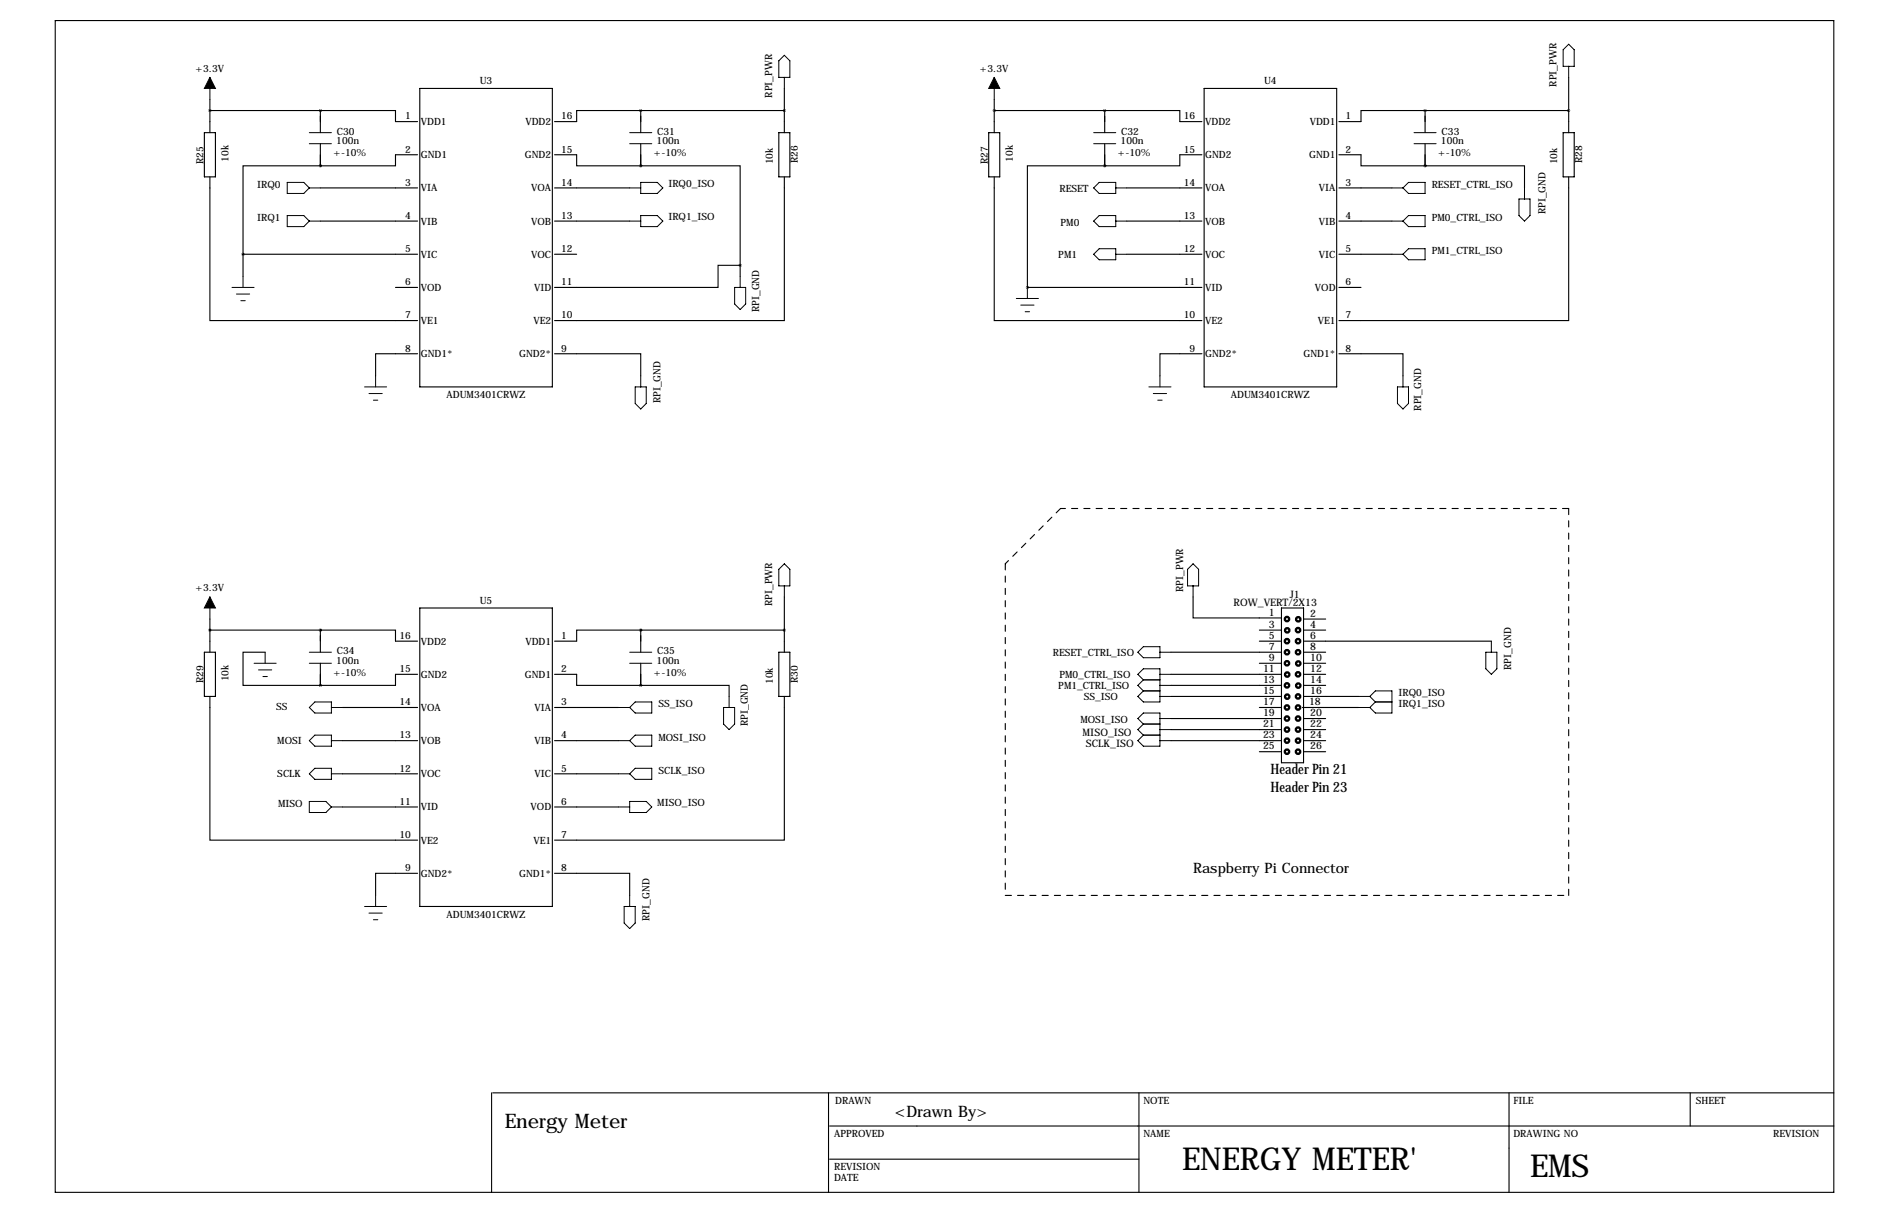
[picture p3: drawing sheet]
<svg xmlns="http://www.w3.org/2000/svg" width="432mm" height="279mm" viewBox="0 0 432 279" stroke-linecap="round" stroke-linejoin="round" font-family="sans-serif">
<g fill="none" stroke="#000" stroke-width=".25">
<path d="M12.7 4.7h408.9v269.3h-408.9zM360.7 17.8v12.7M47 30.5h2.5v10.1h-2.5zM48.3 22.9v7.6M48.3 25.4h25.4M73.7 25.4h.1M73.7 38.1h.1M73.7 25.4h17.2v2.5h5.1M73.7 38.1h-17.8v20.3M73.7 25.4v5.1M73.7 33v5.1M96 35.6h-5.1v2.5h-17.2"/>
<path d="M96.5 20.3h30.5v68.6h-30.5zM127.5 35.6h5.1v2.5h14.7M147.3 25.4h.1M147.3 38.1h.1M147.3 25.4h-14.7v2.5h-5.1M147.3 38.1h22.9v22.9M147.3 25.4v5.1M147.3 33v5.1M147.3 25.4h33M179.1 30.5h2.5v10.1h-2.5zM180.3 25.4v5.1M180.3 20.3v5.1"/>
<path d="M227.3 30.5h2.6v10.1h-2.6zM228.6 22.9v7.6M228.6 25.4h25.4M254 25.4h.1M254 38.1h.1M254 25.4h17.3v2.5h5.1M254 38.1h-17.8v27.9M254 25.4v5.1M254 33v5.1M276.4 35.6h-5.1v2.5h-17.3M276.9 20.3h30.4v68.6h-30.4zM307.8 35.6h5.1v2.5h14.8"/>
<path d="M327.7 25.4h.1M327.7 38.1h.1M327.7 25.4h-14.8v2.5h-5.1M327.7 38.1h22.8v5.1M327.7 25.4v5.1M327.7 33v5.1M327.7 25.4h33M359.4 30.5h2.5v10.1h-2.5zM48.3 40.6v33.1h47.7M55.9 58.4h40.1M55.9 58.4v5.1M73.7 43.2h22.3"/>
<path d="M73.7 50.8h22.3M127.5 43.2h17.3M127.5 50.8h17.3M127.5 58.4h5.1M180.3 40.6v33.1h-52.8M228.6 40.6v33.1h47.8M259.1 43.2h17.3M259.1 50.8h17.3M259.1 58.4h17.3M307.8 43.2h12.2M307.8 50.8h12.2M307.8 58.4h12.2"/>
<path d="M360.7 40.6v33.1h-52.9M90.9 66h5.1M170.2 61h-5.1v5h-37.6M170.2 61v2.5M236.2 66h.1M236.2 66h40.2M307.8 66h5.1M96 81.3h-9.6v5.1M127.5 81.3h19.8v5.1M276.4 81.3h-9.7v5.1M307.8 81.3h14.8v5.1M96.5 139.7h30.5v68.6h-30.5z"/>
<path d="M180.3 137.2v12.7M274.3 137.2v4.8h20.3M294.6 139.7h5.1v35.6h-5.1zM47 149.9h2.5v10.1h-2.5zM48.3 142.2v7.7M48.3 144.8h25.4M61 149.9h-5.1v7.6h17.8M73.7 144.8h.1M73.7 157.5h.1M73.7 144.8h17.2v2.5h5.1M73.7 144.8v5.1M73.7 152.4v5.1"/>
<path d="M96 154.9h-5.1v2.6h-17.2M127.5 154.9h5.1v2.6h14.7M147.3 144.8h.1M147.3 157.5h.1M147.3 144.8h-14.7v2.5h-5.1M147.3 157.5h20.3v2.5M147.3 144.8v5.1M147.3 152.4v5.1M147.3 144.8h33M179.1 149.9h2.5v10.1h-2.5zM269.2 154.9h25.4M269.2 149.9h25.4"/>
<path d="M269.2 157.5h25.4M289.6 147.3h5M289.6 144.8h5M289.6 152.4h5M299.7 147.3h43.2M299.7 154.9h5.1M299.7 149.9h5.1M299.7 142.2h5.1M299.7 144.8h5.1M299.7 152.4h5.1M299.7 157.5h5.1M48.3 160v33h47.7"/>
<path d="M78.7 162.6h17.3M78.7 170.2h17.3M78.7 177.8h17.3M127.5 162.6h14.7M127.5 170.2h14.7M127.5 177.8h14.7M180.3 160v33h-52.8M269.2 170.2h25.4M269.2 160h25.4M269.2 165.1h25.4M269.2 167.6h25.4M289.6 162.6h5"/>
<path d="M289.6 172.7h5M299.5 162.6h12.9M299.7 170.2h5.1M299.7 160h12.7M299.7 165.1h5.1M299.7 167.6h5.1M299.7 172.7h5.1M78.7 185.4h17.3M127.5 185.4h14.7M96 200.7h-9.6v5M127.5 200.7h17.3v5M113 251.1v22.9"/>
<path d="M113.3 251.1h308.3M190.5 251.1v22.9M190.8 258.7h230.8M261.9 251.1v22.9M347 251.1v22.9M388.6 251.1v7.6M190.8 266.3h71.1"/>
</g>
<path d="M243.8 116.8l-12.7 12.7M360.7 116.8h-116.9M231.1 129.5v76.2M231.1 205.7h129.6M360.7 205.7v-88.9" fill="none" stroke="#000" stroke-width=".25" stroke-dasharray="1.4 1.4"/>
<g fill="none" stroke="#000" stroke-width=".23">
<path d="M48.3 17.8v5.1M179.1 14l1.2-1.3 1.3 1.3v3.8h-2.5zM180.3 17.8v2.5M228.6 17.8v5.1M359.4 11.4l1.3-1.2 1.2 1.2v3.8h-2.5zM360.7 15.2v2.6M71.1 30.5h5.1M71.1 33h5.1M144.8 30.5h5.1M144.8 33h5.1M251.5 30.5h5M251.5 33h5"/>
<path d="M325.1 30.5h5.1M325.1 33h5.1M66 41.9h3.8l1.3 1.3-1.3 1.2h-3.8zM66 49.5h3.8l1.3 1.3-1.3 1.3h-3.8zM71.1 43.2h2.6M71.1 50.8h2.6M144.8 43.2h2.5M144.8 50.8h2.5M147.3 41.9h3.8l1.3 1.3-1.3 1.2h-3.8zM147.3 49.5h3.8l1.3 1.3-1.3 1.3h-3.8zM251.5 50.8l1.2-1.3h3.8v2.6h-3.8zM251.5 58.4l1.2-1.2h3.8v2.5h-3.8z"/>
<path d="M252.7 41.9h3.8v2.5h-3.8l-1.2-1.2zM256.5 43.2h2.6M256.5 50.8h2.6M256.5 58.4h2.6M320 43.2h2.6M320 50.8h2.6M320 58.4h2.6M322.6 50.8l1.2-1.3h3.9v2.6h-3.9zM322.6 58.4l1.2-1.2h3.9v2.5h-3.9zM323.8 41.9h3.9v2.5h-3.9l-1.2-1.2zM349.2 45.7h2.6v3.8l-1.3 1.3-1.3-1.3zM350.5 43.2v2.5"/>
<path d="M53.3 66h5.1M54.4 67.6h3M55.4 69.1h1M55.9 63.5v2.5M168.9 66h2.5v3.8l-1.2 1.3-1.3-1.3zM170.2 63.5v2.5M233.7 68.6h5.1M234.7 70.1h3M235.7 71.6h1M236.2 66v2.6M83.8 88.9h5.1M84.8 90.4h3.1"/>
<path d="M85.9 91.9h1M86.4 86.4v2.5M146 88.9h2.6v3.8l-1.3 1.3-1.3-1.3zM147.3 86.4v2.5M264.2 88.9h5M265.2 90.4h3M266.2 91.9h1M266.7 86.4v2.5M321.3 88.9h2.5v3.8l-1.2 1.3-1.3-1.3zM322.6 86.4v2.5M48.3 137.2v5M179.1 130.8l1.2-1.3 1.3 1.3v3.8h-2.5z"/>
<path d="M180.3 134.6v2.6M273 130.8l1.3-1.3 1.3 1.3v3.8h-2.6zM274.3 134.6v2.6M58.4 152.4h5.1M59.4 153.9h3.1M60.5 155.4h1M61 149.9v2.5M71.1 149.9h5.1M71.1 152.4h5.1M144.8 149.9h5.1M144.8 152.4h5.1M261.6 149.9l1.3-1.3h3.8v2.5h-3.8z"/>
<path d="M262.9 156.2l-1.3-1.3 1.3-1.2h3.8v7.6h-3.8l-1.3-1.3 1.3-1.2M262.9 158.8h3.8M262.9 156.2h3.8M262.9 156.2l-1.3 1.3 1.3 1.3M266.7 149.9h2.5M266.7 154.9h2.5M266.7 157.5h2.5M341.6 149.9h2.6v3.8l-1.3 1.2-1.3-1.2zM342.9 147.3v2.6M71.1 162.6l1.3-1.3h3.8v2.5h-3.8zM72.4 168.9h3.8v2.5h-3.8l-1.3-1.2zM72.4 176.5h3.8v2.6h-3.8l-1.3-1.3z"/>
<path d="M76.2 162.6h2.5M76.2 170.2h2.5M76.2 177.8h2.5M142.2 162.6h2.6M142.2 170.2h2.6M142.2 177.8h2.6M144.8 162.6l1.2-1.3h3.9v2.5h-3.9zM144.8 170.2l1.2-1.3h3.9v2.5h-3.9zM144.8 177.8l1.2-1.3h3.9v2.6h-3.9zM166.4 162.6h2.5v3.8l-1.3 1.2-1.2-1.2zM167.6 160v2.6M262.9 166.4l-1.3-1.3 1.3-1.3h3.8v7.6h-3.8l-1.3-1.2 1.3-1.3"/>
<path d="M262.9 168.9h3.8M262.9 166.4h3.8M262.9 166.4l-1.3 1.2 1.3 1.3M266.7 170.2h2.5M266.7 165.1h2.5M266.7 160h2.5M266.7 167.6h2.5M312.4 162.6h2.6M312.4 160h2.6M315 160l1.2-1.2h3.8v5h-3.8l-1.2-1.2M315 160l1.2 1.3M316.2 161.3h3.8"/>
<path d="M316.2 161.3l-1.2 1.3M71.1 184.1h3.8l1.3 1.3-1.3 1.3h-3.8zM76.2 185.4h2.5M142.2 185.4h2.6M144.8 184.1h3.8l1.3 1.3-1.3 1.3h-3.8zM83.8 208.3h5.1M84.8 209.8h3.1M85.9 211.3h1M86.4 205.7v2.6M143.5 208.3h2.5v3.8l-1.2 1.3-1.3-1.3zM144.8 205.7v2.6"/>
</g>
<g fill="none" stroke="#000" stroke-width="1">
<circle cx="295.9" cy="149.9" r=".25"/>
<circle cx="295.9" cy="147.3" r=".25"/>
<circle cx="295.9" cy="152.4" r=".25"/>
<circle cx="295.9" cy="157.5" r=".25"/>
<circle cx="295.9" cy="142.2" r=".25"/>
<circle cx="296" cy="155" r=".25"/>
<circle cx="296" cy="144.8" r=".25"/>
<circle cx="298.5" cy="147.3" r=".25"/>
<circle cx="298.5" cy="149.9" r=".25"/>
<circle cx="298.5" cy="144.8" r=".25"/>
<circle cx="298.5" cy="154.9" r=".25"/>
<circle cx="298.5" cy="142.3" r=".25"/>
<circle cx="298.5" cy="157.5" r=".25"/>
<circle cx="298.5" cy="152.5" r=".25"/>
<circle cx="295.9" cy="170.2" r=".25"/>
<circle cx="295.9" cy="165.1" r=".25"/>
<circle cx="295.9" cy="162.6" r=".25"/>
<circle cx="295.9" cy="172.7" r=".25"/>
<circle cx="295.9" cy="167.6" r=".25"/>
<circle cx="296" cy="160.1" r=".25"/>
<circle cx="298.5" cy="160" r=".25"/>
<circle cx="298.5" cy="165.1" r=".25"/>
<circle cx="298.5" cy="170.2" r=".25"/>
<circle cx="298.5" cy="172.7" r=".25"/>
<circle cx="298.5" cy="162.6" r=".25"/>
<circle cx="298.5" cy="167.6" r=".25"/>
</g>
<path d="M48.3 17.8l1.2 2.5h-2.5zM228.6 17.8l1.3 2.5h-2.6zM48.3 137.2l1.2 2.5h-2.5z" fill="#000" stroke="#000" stroke-width=".23"/>
<path d="M73.6 25.4a.05 .05 0 0 0 .1 0 .05 .05 0 0 0-.1 0zM48.2 25.4a.05 .05 0 0 0 .1 0 .05 .05 0 0 0-.1 0zM73.6 38.1a.05 .05 0 0 0 .1 0 .05 .05 0 0 0-.1 0zM73.6 144.8a.05 .05 0 0 0 .1 0 .05 .05 0 0 0-.1 0zM48.2 144.8a.05 .05 0 0 0 .1 0 .05 .05 0 0 0-.1 0zM73.6 157.5a.05 .05 0 0 0 .1 0 .05 .05 0 0 0-.1 0zM180.3 144.8a.05 .05 0 0 0 .1 0 .05 .05 0 0 0-.1 0zM327.6 25.4a.05 .05 0 0 0 .1 0 .05 .05 0 0 0-.1 0zM327.6 38.1a.05 .05 0 0 0 .1 0 .05 .05 0 0 0-.1 0zM180.3 25.4a.05 .05 0 0 0 .1 0 .05 .05 0 0 0-.1 0z" fill="#000" stroke="#000" stroke-width=".63"/>
<g font-size="7.3">
<text x="271.8" y="268.9">ENERGY METER'</text>
<text x="351.8" y="270.5">EMS</text>
</g>
<text font-size="4.6" x="116.1" y="259.2">Energy Meter</text>
<text font-size="3.6" x="205.7" y="256.7">&lt;Drawn By&gt;</text>
<g font-size="3.3">
<text x="292.1" y="177.8">Header Pin 21</text>
<text x="292.1" y="181.9">Header Pin 23</text>
<text x="274.3" y="200.7">Raspberry Pi Connector</text>
</g>
<g font-size="2.4">
<text x="296.5" y="137.4">J1</text>
<text x="283.6" y="139.1">ROW_VERT/2X13</text>
<text x="291.8" y="141.5">1</text>
<text x="301.2" y="141.7">2</text>
<text x="291.8" y="144.3">3</text>
<text x="291.8" y="146.8">5</text>
<text x="291.8" y="149.4">7</text>
<text x="301.2" y="144.3">4</text>
<text x="301.2" y="146.8">6</text>
<text x="301.2" y="149.4">8</text>
<text x="290.4" y="154.4">11</text>
<text x="291.8" y="151.9">9</text>
<text x="301.2" y="151.9">10</text>
<text x="301.2" y="154.4">12</text>
<text x="290.4" y="157">13</text>
<text x="290.4" y="159.5">15</text>
<text x="301.2" y="157">14</text>
<text x="301.2" y="159.5">16</text>
<text x="290.4" y="162.1">17</text>
<text x="290.4" y="164.6">19</text>
<text x="290.4" y="167.1">21</text>
<text x="301" y="162.1">18</text>
<text x="301.2" y="164.6">20</text>
<text x="301.2" y="167.1">22</text>
<text x="248.9" y="169.2">MISO_ISO</text>
<text x="249.7" y="171.7">SCLK_ISO</text>
<text x="290.4" y="169.7">23</text>
<text x="290.4" y="172.2">25</text>
<text x="301.2" y="169.7">24</text>
<text x="301.2" y="172.2">26</text>
</g>
<g font-size="2.3">
<text x="45" y="16.5">+3.3V</text>
<text x="225.3" y="16.5">+3.3V</text>
<text x="110.3" y="19.3">U3</text>
<text x="177.5" y="22.5" transform="rotate(-90 177.5 22.5)">RPI_PWR</text>
<text x="290.7" y="19.3">U4</text>
<text x="357.9" y="19.9" transform="rotate(-90 357.9 19.9)">RPI_PWR</text>
<text x="93.2" y="27.4">1</text>
<text x="96.8" y="28.7">VDD1</text>
<text x="120.8" y="28.7">VDD2</text>
<text x="129" y="27.4">16</text>
<text x="272.2" y="27.4">16</text>
<text x="277.1" y="28.7">VDD2</text>
<text x="301.2" y="28.7">VDD1</text>
<text x="309.4" y="27.4">1</text>
<text x="76.7" y="35.9">+-10%</text>
<text x="77.3" y="33.1">100n</text>
<text x="77.5" y="31">C30</text>
<text x="93.2" y="35.1">2</text>
<text x="129" y="35.1">15</text>
<text x="150.4" y="35.9">+-10%</text>
<text x="151" y="33.1">100n</text>
<text x="151.1" y="31">C31</text>
<text x="257" y="35.9">+-10%</text>
<text x="257.7" y="33.1">100n</text>
<text x="257.8" y="31">C32</text>
<text x="272.2" y="35.1">15</text>
<text x="309.4" y="35.1">2</text>
<text x="330.7" y="35.9">+-10%</text>
<text x="331.3" y="33.1">100n</text>
<text x="331.5" y="31">C33</text>
<text x="46.8" y="37.7" transform="rotate(-90 46.8 37.7)">R25</text>
<text x="52.5" y="37.2" transform="rotate(-90 52.5 37.2)">10k</text>
<text x="96.8" y="36.4">GND1</text>
<text x="120.7" y="36.4">GND2</text>
<text x="177.7" y="37.8" transform="rotate(-90 177.7 37.8)">10k</text>
<text x="183.4" y="37.6" transform="rotate(-90 183.4 37.6)">R26</text>
<text x="227.1" y="37.7" transform="rotate(-90 227.1 37.7)">R27</text>
<text x="232.9" y="37.2" transform="rotate(-90 232.9 37.2)">10k</text>
<text x="277.1" y="36.4">GND2</text>
<text x="301" y="36.4">GND1</text>
<text x="358" y="37.8" transform="rotate(-90 358 37.8)">10k</text>
<text x="363.8" y="37.6" transform="rotate(-90 363.8 37.6)">R28</text>
<text x="59.1" y="43.2">IRQ0</text>
<text x="93.2" y="42.7">3</text>
<text x="96.8" y="44">VIA</text>
<text x="122.1" y="44">VOA</text>
<text x="129" y="42.7">14</text>
<text x="153.7" y="42.9">IRQ0_ISO</text>
<text x="243.6" y="44.2">RESET</text>
<text x="272.2" y="42.7">14</text>
<text x="277.1" y="44">VOA</text>
<text x="303.3" y="44">VIA</text>
<text x="309.4" y="42.7">3</text>
<text x="329.2" y="43.2">RESET_CTRL_ISO</text>
<text x="59.1" y="50.8">IRQ1</text>
<text x="93.2" y="50.3">4</text>
<text x="96.8" y="51.6">VIB</text>
<text x="122.1" y="51.6">VOB</text>
<text x="129" y="50.3">13</text>
<text x="153.7" y="50.5">IRQ1_ISO</text>
<text x="243.8" y="51.8">PM0</text>
<text x="272.2" y="50.3">13</text>
<text x="277.1" y="51.6">VOB</text>
<text x="303.3" y="51.6">VIB</text>
<text x="309.4" y="50.3">4</text>
<text x="329.2" y="50.8">PM0_CTRL_ISO</text>
<text x="355.3" y="49.3" transform="rotate(-90 355.3 49.3)">RPI_GND</text>
<text x="93.2" y="57.9">5</text>
<text x="96.8" y="59.2">VIC</text>
<text x="122.1" y="59.2">VOC</text>
<text x="129" y="57.9">12</text>
<text x="243.3" y="59.2">PM1</text>
<text x="272.2" y="57.9">12</text>
<text x="277.1" y="59.2">VOC</text>
<text x="303.3" y="59.2">VIC</text>
<text x="309.4" y="57.9">5</text>
<text x="329.2" y="58.4">PM1_CTRL_ISO</text>
<text x="93.2" y="65.5">6</text>
<text x="129" y="65.5">11</text>
<text x="272.2" y="65.5">11</text>
<text x="309.4" y="65.5">6</text>
<text x="96.8" y="66.8">VOD</text>
<text x="122.8" y="66.8">VID</text>
<text x="174.6" y="71.7" transform="rotate(-90 174.6 71.7)">RPI_GND</text>
<text x="277.1" y="66.8">VID</text>
<text x="302.3" y="66.8">VOD</text>
<text x="93.2" y="73.2">7</text>
<text x="96.8" y="74.5">VE1</text>
<text x="122.7" y="74.5">VE2</text>
<text x="129" y="73.2">10</text>
<text x="272.2" y="73.2">10</text>
<text x="277.1" y="74.5">VE2</text>
<text x="303" y="74.5">VE1</text>
<text x="309.4" y="73.2">7</text>
<text x="93.2" y="80.8">8</text>
<text x="96.8" y="82.1">GND1*</text>
<text x="119.4" y="82.1">GND2*</text>
<text x="129" y="80.8">9</text>
<text x="273.5" y="80.8">9</text>
<text x="277.1" y="82.1">GND2*</text>
<text x="299.7" y="82.1">GND1*</text>
<text x="309.4" y="80.8">8</text>
<text x="102.7" y="91.5">ADUM3401CRWZ</text>
<text x="151.9" y="92.7" transform="rotate(-90 151.9 92.7)">RPI_GND</text>
<text x="283" y="91.5">ADUM3401CRWZ</text>
<text x="326.7" y="94.3" transform="rotate(-90 326.7 94.3)">RPI_GND</text>
<text x="45" y="135.9">+3.3V</text>
<text x="272" y="136" transform="rotate(-90 272 136)">RPI_PWR</text>
<text x="110.3" y="138.7">U5</text>
<text x="177.5" y="139.3" transform="rotate(-90 177.5 139.3)">RPI_PWR</text>
<text x="91.9" y="146.8">16</text>
<text x="96.8" y="148.1">VDD2</text>
<text x="120.8" y="148.1">VDD1</text>
<text x="129" y="146.8">1</text>
<text x="76.7" y="155.3">+-10%</text>
<text x="77.3" y="152.5">100n</text>
<text x="77.5" y="150.4">C34</text>
<text x="91.9" y="154.4">15</text>
<text x="96.8" y="155.7">GND2</text>
<text x="120.7" y="155.7">GND1</text>
<text x="129" y="154.4">2</text>
<text x="150.4" y="155.3">+-10%</text>
<text x="151" y="152.5">100n</text>
<text x="151.1" y="150.4">C35</text>
<text x="242.1" y="150.6">RESET_CTRL_ISO</text>
<text x="243.6" y="155.7">PM0_CTRL_ISO</text>
<text x="347.5" y="153.9" transform="rotate(-90 347.5 153.9)">RPI_GND</text>
<text x="46.8" y="157" transform="rotate(-90 46.8 157)">R29</text>
<text x="52.5" y="156.5" transform="rotate(-90 52.5 156.5)">10k</text>
<text x="177.7" y="157.2" transform="rotate(-90 177.7 157.2)">10k</text>
<text x="183.4" y="156.9" transform="rotate(-90 183.4 156.9)">R30</text>
<text x="243.3" y="158.2">PM1_CTRL_ISO</text>
<text x="249.2" y="160.8">SS_ISO</text>
<text x="321.6" y="160">IRQ0_ISO</text>
<text x="63.5" y="163.1">SS</text>
<text x="91.9" y="162.1">14</text>
<text x="96.8" y="163.4">VOA</text>
<text x="122.9" y="163.4">VIA</text>
<text x="129" y="162.1">3</text>
<text x="151.4" y="162.6">SS_ISO</text>
<text x="172" y="166.9" transform="rotate(-90 172 166.9)">RPI_GND</text>
<text x="248.4" y="166.1">MOSI_ISO</text>
<text x="321.6" y="162.6">IRQ1_ISO</text>
<text x="63.8" y="170.9">MOSI</text>
<text x="91.9" y="169.7">13</text>
<text x="96.8" y="171">VOB</text>
<text x="122.9" y="171">VIB</text>
<text x="129" y="169.7">4</text>
<text x="151.4" y="170.2">MOSI_ISO</text>
<text x="63.8" y="178.6">SCLK</text>
<text x="91.9" y="177.3">12</text>
<text x="96.8" y="178.6">VOC</text>
<text x="122.9" y="178.6">VIC</text>
<text x="129" y="177.3">5</text>
<text x="151.4" y="177.8">SCLK_ISO</text>
<text x="63.9" y="185.4">MISO</text>
<text x="91.9" y="184.9">11</text>
<text x="129" y="184.9">6</text>
<text x="151.1" y="185.2">MISO_ISO</text>
<text x="96.8" y="186.2">VID</text>
<text x="122" y="186.2">VOD</text>
<text x="91.9" y="192.5">10</text>
<text x="96.8" y="193.8">VE2</text>
<text x="122.7" y="193.8">VE1</text>
<text x="129" y="192.5">7</text>
<text x="93.2" y="200.2">9</text>
<text x="96.8" y="201.5">GND2*</text>
<text x="119.4" y="201.5">GND1*</text>
<text x="129" y="200.2">8</text>
<text x="102.7" y="210.9">ADUM3401CRWZ</text>
<text x="149.4" y="211.6" transform="rotate(-90 149.4 211.6)">RPI_GND</text>
<text x="192" y="253.6">DRAWN</text>
<text x="262.9" y="253.6">NOTE</text>
<text x="348" y="253.6">FILE</text>
<text x="389.9" y="253.6">SHEET</text>
<text x="191.8" y="261.3">APPROVED</text>
<text x="262.9" y="261.3">NAME</text>
<text x="348" y="261.3">DRAWING NO</text>
<text x="407.7" y="261.3">REVISION</text>
<text x="191.8" y="268.9">REVISION</text>
<text x="191.8" y="271.4">DATE</text>
</g>
</svg>
